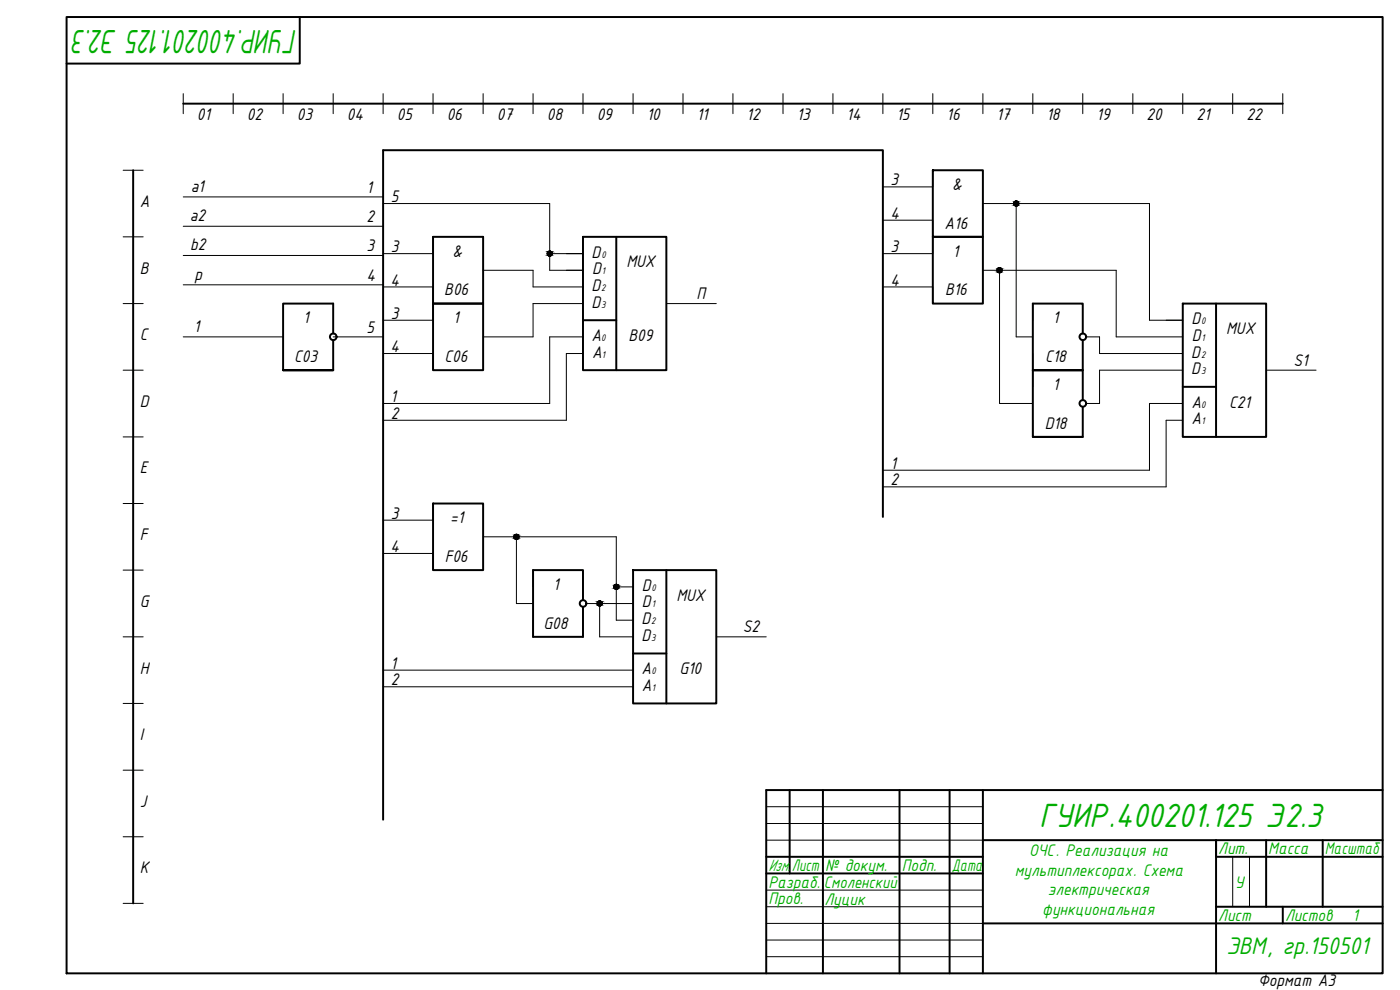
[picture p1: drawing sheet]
<svg xmlns="http://www.w3.org/2000/svg" width="420mm" height="297mm" viewBox="0 0 420 297" stroke-linecap="round" stroke-linejoin="round" font-family="sans-serif">
<!-- layer: 0 -->
<g fill="none" stroke="#000" stroke-width=".59">
<path d="M20 5.1h395v286.9h-395zM90 5.1v14h-70M55 31.1h330M40 51.1v219.9M280 51.1h15v20h-15zM130 71.1h15v20h-15zM175 71.1h25v40h-25zM185 71.1v40M280 71.1h15v20h-15zM130 91.1h15v20h-15zM175 96.1h10M355 91.1h25v40h-25z"/>
<path d="M365 91.1v40M100 111.1h-15h15M100 100.1v-9h-15v20h15M100 102.1v9M310 111.1h15v9M310 111.1v20h15v-9M310 111.1h15M325 100.1v-9h-15v20h15v-9M355 116.1h10M310 131.1h15M130 151.1h15v20h-15zM265 155.1v-110h-150v200.8"/>
<path d="M190 171.1h25v40h-25zM200 171.1v40M175 180.1v-9h-15v20h15v-9M190 196.1h10M237 237.1v25M247 237.1v54.9M270 237.1v54.9M285 237.1v54.9M295 237.1v54.9M415 237.1h-185v54.9M230 257.1h65M295 252.1h120"/>
<path d="M380 252.1v20M397 252.1v20M415 257.1h-50v-5v39.9M230 262.1h65M295 277.1h120M365 272.1h50M385 272.1v5"/>
<circle cx="100" cy="101.1" r=".99"/>
<circle cx="325" cy="101.1" r=".99"/>
<circle cx="325" cy="121" r=".99"/>
<circle cx="175" cy="181.1" r=".99"/>
</g>
<g fill="none" stroke="#000" stroke-width=".3">
<path d="M55 28.1v6M70 28.1v6M85 28.1v6M100 28.1v6M115 28.1v6M130 28.1v6M145 28.1v6M160 28.1v6M175 28.1v6M190 28.1v6M205 28.1v6M220 28.1v6"/>
<path d="M235 28.1v6M250 28.1v6M265 28.1v6M280 28.1v6M295 28.1v6M310 28.1v6M325 28.1v6M340 28.1v6M355 28.1v6M370 28.1v6M385 28.1v6M37 51.1h6"/>
<path d="M55 59.1h60M280 51.1v5h-15M37 71.1h6M55 67.9h60M55 76.7h60M115 61.1h50v15M130 71.1v5h-15M170 76.1h5h-10v5h10M265 66.1h15v10h-15M295 61.1h50v35h10M305 61.1v40h5M37 91.1h6"/>
<path d="M55 85.5h60M115 86.1h15v10h-15M145 81.1h15v5h15M175 91.1h-15v10h-15M200 91.1h15M265 86.1h15v5M295 81.1h40v20h20M300 81.1v40h10M310 91.1v5M37 111.1h6M55 101.1h30M100 101.1h15"/>
<path d="M115 106.1h15v5M175 101.1h-10v20h-50M175 106.1h-5v20h-55M310 106.1v10M326 101.1h4v5h25M355 111.1h-25v10h-4M380 111.1h15M37 131.1h6M310 126.1v5M355 121.1h-10v20h-80M355 126.1h-5v20h-85M37 151.1h6"/>
<path d="M130 151.1v5h-15M37 171.1h6M115 166.1h15v5M145 161.1h40v25h5M155 161.1v20h5M160 171.1v5M185 176.1h5M37 191.1h6M160 186.1v5M176 181.1h4M190 181.1h-10v10h10M215 191.1h15"/>
<path d="M37 211.1h6M115 201.1h75M115 206.1h75M37 231.1h6M37 251.1h6M230 242h65M230 247.1h65M230 252.1h65M370 257.1v15M375 257.1v15M37 271h6M230 267.1h65"/>
<path d="M230 272.1h65M230 277.1h65M230 282.1h65M230 287h65"/>
<circle cx="165" cy="76.1" r=".74"/>
<circle cx="305" cy="61.1" r=".74"/>
<circle cx="300" cy="81.1" r=".74"/>
<circle cx="155" cy="161" r=".74"/>
<circle cx="185" cy="176.1" r=".74"/>
<circle cx="180" cy="181.1" r=".74"/>
</g>
<g fill="#000" stroke="#000" stroke-width=".3">
<path d="M164.9 75.3l.3 .1zM164.8 75.4h.4z"/>
<path d="M164.8 75.4h.5zM164.6 75.4h.7z"/>
<path d="M164.8 76.8h.4zM164.8 76.8h.3z"/>
<path d="M164.6 75.4l.8 .1zM164.5 75.5h.9z"/>
<path d="M164.6 76.7h.7zM164.6 76.7l.6 .1z"/>
<path d="M164.5 75.5l1 .1zM164.5 75.5l1 .1h-1.1z"/>
<path d="M164.5 76.7h.9zM164.5 76.7h.8z"/>
<path d="M164.4 75.6l1.2 .1zM164.4 75.6l1.2 .1z"/>
<path d="M164.4 76.6h1.1zM164.4 76.6l1 .1z"/>
<path d="M164.3 75.7l1.4 .1zM164.3 75.7l1.4 .1z"/>
<path d="M164.3 76.5h1.3zM164.3 76.5l1.2 .1z"/>
<path d="M164.3 75.8l1.4 .1zM164.3 75.8l1.4 .1z"/>
<path d="M164.3 75.9l1.4 .2v-.2zM164.3 75.9l1.4 .2h-1.5z"/>
<path d="M164.3 76.2l1.4 .2zM164.3 76.2l1.4 .2z"/>
<path d="M164.3 76.4h1.4zM164.3 76.4l1.3 .1z"/>
<path d="M164.2 76.1h1.5zM164.2 76.1l1.5 .1z"/>
<path d="M304.9 60.4h.3zM304.8 60.4h.4z"/>
<path d="M304.8 60.4h.5zM304.6 60.4h.7z"/>
<path d="M304.8 61.8h.4zM304.8 61.8h.3z"/>
<path d="M304.6 60.4l.8 .1zM304.5 60.5h.9z"/>
<path d="M304.6 61.8h.7zM304.6 61.8h.6z"/>
<path d="M304.5 60.5l1 .1zM304.5 60.5l1 .1z"/>
<path d="M304.5 61.7h.9zM304.5 61.7l.8 .1z"/>
<path d="M304.4 60.6l1.2 .1zM304.4 60.6l1.2 .1h-1.3z"/>
<path d="M304.4 61.6h1.1zM304.4 61.6l1 .1z"/>
<path d="M304.3 60.7l1.4 .1zM304.3 60.7l1.4 .1z"/>
<path d="M304.3 61.5h1.3zM304.3 61.5l1.2 .1z"/>
<path d="M304.3 60.8l1.4 .1zM304.3 60.8l1.4 .1z"/>
<path d="M304.2 60.9l1.5 .2zM304.2 60.9l1.5 .2z"/>
<path d="M304.2 61.2l1.5 .2zM304.2 61.2l1.5 .2z"/>
<path d="M304.3 61.4h1.4zM304.3 61.4l1.3 .1z"/>
<path d="M304.2 61.1l1.5 .1v-.1zM304.2 61.1l1.5 .1h-1.5z"/>
<path d="M299.9 80.3l.3 .1zM299.8 80.4h.4z"/>
<path d="M299.8 80.4h.5zM299.6 80.4h.7z"/>
<path d="M299.8 81.8h.4zM299.8 81.8h.3z"/>
<path d="M299.6 80.4l.8 .1zM299.5 80.5h.9z"/>
<path d="M299.6 81.8h.7zM299.6 81.8h.6z"/>
<path d="M299.5 80.5l1 .1zM299.5 80.5l1 .1z"/>
<path d="M299.5 81.7h.9zM299.5 81.7l.8 .1z"/>
<path d="M299.4 80.6l1.2 .1zM299.4 80.6l1.2 .1z"/>
<path d="M299.4 81.6h1.1zM299.4 81.6l1 .1z"/>
<path d="M299.3 80.7l1.4 .1zM299.3 80.7l1.4 .1h-1.4z"/>
<path d="M299.3 81.5h1.3zM299.3 81.5l1.2 .1z"/>
<path d="M299.3 80.8l1.4 .1zM299.3 80.8l1.4 .1z"/>
<path d="M299.3 81.4h1.4zM299.3 81.4l1.3 .1z"/>
<path d="M299.3 80.9l1.4 .2v-.2zM299.3 80.9l1.4 .2h-1.5z"/>
<path d="M299.3 81.2h1.4zM299.3 81.2l1.4 .2z"/>
<path d="M299.2 81.1h1.5zM299.2 81.1l1.5 .1z"/>
<path d="M154.9 160.3h.3zM154.8 160.3h.4z"/>
<path d="M154.8 160.3l.5 .1zM154.6 160.4h.7z"/>
<path d="M154.8 161.8h.4zM154.8 161.8h.2z"/>
<path d="M154.6 160.4l.8 .1zM154.5 160.5h.9z"/>
<path d="M154.6 161.7h.7zM154.6 161.7l.6 .1z"/>
<path d="M154.5 160.5l1 .1zM154.5 160.5l1 .1z"/>
<path d="M154.5 161.7h.9zM154.5 161.7h.8z"/>
<path d="M154.4 160.6l1.2 .1zM154.4 160.6l1.2 .1h-1.3z"/>
<path d="M154.4 161.6h1.1zM154.4 161.6l1 .1z"/>
<path d="M154.3 160.7l1.4 .1zM154.3 160.7l1.4 .1h-1.4z"/>
<path d="M154.3 161.5h1.3zM154.3 161.5l1.2 .1z"/>
<path d="M154.3 160.8l1.4 .1zM154.3 160.8l1.4 .1z"/>
<path d="M154.3 161.4h1.4zM154.3 161.4l1.3 .1z"/>
<path d="M154.2 160.9l1.5 .2zM154.2 160.9l1.5 .2z"/>
<path d="M154.2 161.2l1.5 .2v-.2zM154.2 161.2l1.5 .2h-1.4z"/>
<path d="M154.2 161.1h1.5zM154.2 161.1l1.5 .1z"/>
<path d="M184.9 175.3h.3zM184.8 175.3h.4z"/>
<path d="M184.8 175.3l.5 .1zM184.7 175.4h.6z"/>
<path d="M184.8 176.8h.4zM184.8 176.8h.2z"/>
<path d="M184.7 175.4l.7 .1zM184.5 175.5h.9z"/>
<path d="M184.7 176.7h.6zM184.7 176.7l.5 .1z"/>
<path d="M184.5 175.5l1 .1zM184.5 175.5l1 .1h-1.1z"/>
<path d="M184.5 176.7h.9zM184.5 176.7h.8z"/>
<path d="M184.4 175.6l1.2 .1zM184.4 175.6l1.2 .1z"/>
<path d="M184.4 176.6h1.1zM184.4 176.6l1 .1z"/>
<path d="M184.3 175.7l1.4 .1zM184.3 175.7l1.4 .1z"/>
<path d="M184.3 176.5h1.3zM184.3 176.5l1.2 .1z"/>
<path d="M184.3 175.8l1.4 .1zM184.3 175.8l1.4 .1z"/>
<path d="M184.3 176.3h1.4zM184.3 176.3l1.3 .2z"/>
<path d="M184.2 175.9l1.5 .2v-.2zM184.2 175.9l1.5 .2h-1.5z"/>
<path d="M184.2 176.1l1.5 .1zM184.2 176.1l1.5 .1z"/>
<path d="M184.2 176.2h1.5zM184.2 176.2l1.5 .1z"/>
<path d="M179.9 180.3l.3 .1zM179.8 180.4h.4z"/>
<path d="M179.8 180.4h.5zM179.6 180.4h.7z"/>
<path d="M179.8 181.8h.4zM179.8 181.8h.2z"/>
<path d="M179.6 180.4l.8 .1zM179.5 180.5h.9z"/>
<path d="M179.6 181.7h.7zM179.6 181.7l.6 .1z"/>
<path d="M179.5 180.5l1 .1zM179.4 180.6h1.1z"/>
<path d="M179.5 181.7h.9zM179.5 181.7h.8z"/>
<path d="M179.4 180.6l1.2 .1zM179.4 180.6l1.2 .1z"/>
<path d="M179.4 181.6h1.1zM179.4 181.6l1 .1z"/>
<path d="M179.3 180.7l1.4 .1zM179.3 180.7l1.4 .1z"/>
<path d="M179.3 181.5h1.3zM179.3 181.5l1.2 .1z"/>
<path d="M179.3 180.8l1.4 .1zM179.3 180.8l1.4 .1z"/>
<path d="M179.3 181.3h1.4zM179.3 181.3l1.3 .2z"/>
<path d="M179.2 180.9l1.5 .2v-.2zM179.2 180.9l1.5 .2h-1.5z"/>
<path d="M179.2 181.1l1.5 .1zM179.2 181.1l1.5 .1z"/>
<path d="M179.2 181.2h1.5zM179.2 181.2l1.5 .1z"/>
</g>
<g font-size="10.9" fill="#00ad00">
<text x="89.2" y="8.9" transform="rotate(-180 89.2 8.9)">ГУИР.400201.125 Э2.3</text>
<text x="311.9" y="248.1">ГУИР.400201.125 Э2.3</text>
</g>
<text font-size="7.8" fill="#00ad00" x="368.1" y="286.3">ЭВМ, гр.150501</text>
<g font-size="5.4">
<text x="59.1" y="36">01</text>
<text x="74.1" y="36">02</text>
<text x="89.1" y="36">03</text>
<text x="104.1" y="36">04</text>
<text x="119.1" y="36">05</text>
<text x="134.1" y="36">06</text>
<text x="149.1" y="36">07</text>
<text x="164.1" y="36">08</text>
<text x="179.1" y="36">09</text>
<text x="194.1" y="36">10</text>
<text x="209.1" y="36">11</text>
<text x="224.1" y="36">12</text>
<text x="239.1" y="36">13</text>
<text x="254.1" y="36">14</text>
<text x="269.1" y="36">15</text>
<text x="284.1" y="36">16</text>
<text x="299.1" y="36">17</text>
<text x="314.1" y="36">18</text>
<text x="329.1" y="36">19</text>
<text x="344.1" y="36">20</text>
<text x="359.1" y="36">21</text>
<text x="374.1" y="36">22</text>
<text x="57.2" y="57.5">a1</text>
<text x="110" y="57.9">1</text>
<text x="267.3" y="55.7">3</text>
<text x="285.8" y="57">&amp;</text>
<text x="42" y="62.1">A</text>
<text x="117.3" y="60.7">5</text>
<text x="267.3" y="65.7">4</text>
<text x="57" y="66.3">a2</text>
<text x="110" y="66.7">2</text>
<text x="283.5" y="68.6">A16</text>
<text x="57.1" y="75.1">b2</text>
<text x="110" y="75.4">3</text>
<text x="117.3" y="75.7">3</text>
<text x="135.8" y="77">&amp;</text>
<text x="177.5" y="77.3">D</text>
<text x="267.3" y="75.7">3</text>
<text x="286" y="77">1</text>
<text x="42" y="82.1">B</text>
<text x="58.4" y="83.9">p</text>
<text x="177.7" y="82.3">D</text>
<text x="188" y="80.2">MUX</text>
<text x="110" y="84.2">4</text>
<text x="117.2" y="85.7">4</text>
<text x="133.3" y="88.6">B06</text>
<text x="177.5" y="87.3">D</text>
<text x="209" y="89.8">П</text>
<text x="267.3" y="85.7">4</text>
<text x="283.6" y="88.6">B16</text>
<text x="117.3" y="95.7">3</text>
<text x="177.5" y="92.3">D</text>
<text x="58.2" y="99.5">1</text>
<text x="91" y="97">1</text>
<text x="110" y="99.9">5</text>
<text x="136" y="97">1</text>
<text x="316" y="97">1</text>
<text x="357.5" y="97.3">D</text>
<text x="368" y="100.2">MUX</text>
<text x="42" y="102.1">С</text>
<text x="117.2" y="105.6">4</text>
<text x="177.5" y="102.3">A</text>
<text x="177.7" y="107.3">A</text>
<text x="188.6" y="102.3">B09</text>
<text x="357.5" y="107.3">D</text>
<text x="357.7" y="102.3">D</text>
<text x="88.3" y="108.6">C03</text>
<text x="133.4" y="108.6">C06</text>
<text x="313.6" y="108.6">C18</text>
<text x="357.5" y="112.3">D</text>
<text x="388.2" y="109.8">S1</text>
<text x="316" y="117">1</text>
<text x="42" y="122.1">D</text>
<text x="117.2" y="120.7">1</text>
<text x="117.3" y="125.7">2</text>
<text x="357.5" y="122.3">A</text>
<text x="368.9" y="122.3">C21</text>
<text x="313.6" y="128.6">D18</text>
<text x="357.6" y="127.3">A</text>
<text x="42" y="142.1">E</text>
<text x="267.2" y="140.7">1</text>
<text x="267.3" y="145.7">2</text>
<text x="117.3" y="155.6">3</text>
<text x="135.1" y="157">=1</text>
<text x="42" y="162.1">F</text>
<text x="117.2" y="165.7">4</text>
<text x="133.5" y="168.6">F06</text>
<text x="166" y="177">1</text>
<text x="192.6" y="177.3">D</text>
<text x="42" y="182.1">G</text>
<text x="192.7" y="182.3">D</text>
<text x="203" y="180.2">MUX</text>
<text x="163.2" y="188.6">G08</text>
<text x="192.5" y="187.3">D</text>
<text x="222.9" y="189.8">S2</text>
<text x="192.5" y="192.3">D</text>
<text x="42" y="202.1">H</text>
<text x="117.2" y="200.6">1</text>
<text x="192.5" y="202.3">A</text>
<text x="203.9" y="202.3">G10</text>
<text x="117.3" y="205.6">2</text>
<text x="192.7" y="207.3">A</text>
<text x="42" y="222.1">I</text>
<text x="42" y="242">J</text>
<text x="42" y="262.1">K</text>
<text x="377.6" y="295.8">Формат А3</text>
</g>
<g font-size="5.4" fill="#00ad00">
<text x="308.9" y="256.9">ОЧС. Реализация на</text>
<text x="365.6" y="256.4">Лит.</text>
<text x="380.6" y="256.4">Масса</text>
<text x="397.6" y="256.4">Масштаб</text>
<text x="230.6" y="261.4">Изм.</text>
<text x="237.7" y="261.4">Лист</text>
<text x="247.6" y="261.4">№ докум.</text>
<text x="270.6" y="261.4">Подп.</text>
<text x="285.6" y="261.4">Дата</text>
<text x="304.6" y="262.7">мультиплексорах. Схема</text>
<text x="230.6" y="266.3">Разраб.</text>
<text x="247.3" y="266.6">Смоленский</text>
<text x="314.5" y="268.6">электрическая</text>
<text x="370.6" y="266.3">У</text>
<text x="230.6" y="271.3">Пров.</text>
<text x="247.5" y="271.4">Луцик</text>
<text x="312.8" y="274.4">функциональная</text>
<text x="365.6" y="276.4">Лист</text>
<text x="385.7" y="276.4">Листов</text>
<text x="405.9" y="276.4">1</text>
</g>
<g font-size="3.1">
<text x="180.5" y="77.3">0</text>
<text x="180.6" y="82.3">1</text>
<text x="180.5" y="87.3">2</text>
<text x="180.5" y="92.3">3</text>
<text x="360.5" y="97.3">0</text>
<text x="180.5" y="102.3">0</text>
<text x="180.6" y="107.3">1</text>
<text x="360.5" y="107.3">2</text>
<text x="360.6" y="102.3">1</text>
<text x="360.5" y="112.3">3</text>
<text x="360.5" y="122.3">0</text>
<text x="360.6" y="127.3">1</text>
<text x="195.5" y="177.3">0</text>
<text x="195.6" y="182.3">1</text>
<text x="195.5" y="187.3">2</text>
<text x="195.5" y="192.3">3</text>
<text x="195.5" y="202.3">0</text>
<text x="195.6" y="207.3">1</text>
</g>
</svg>
